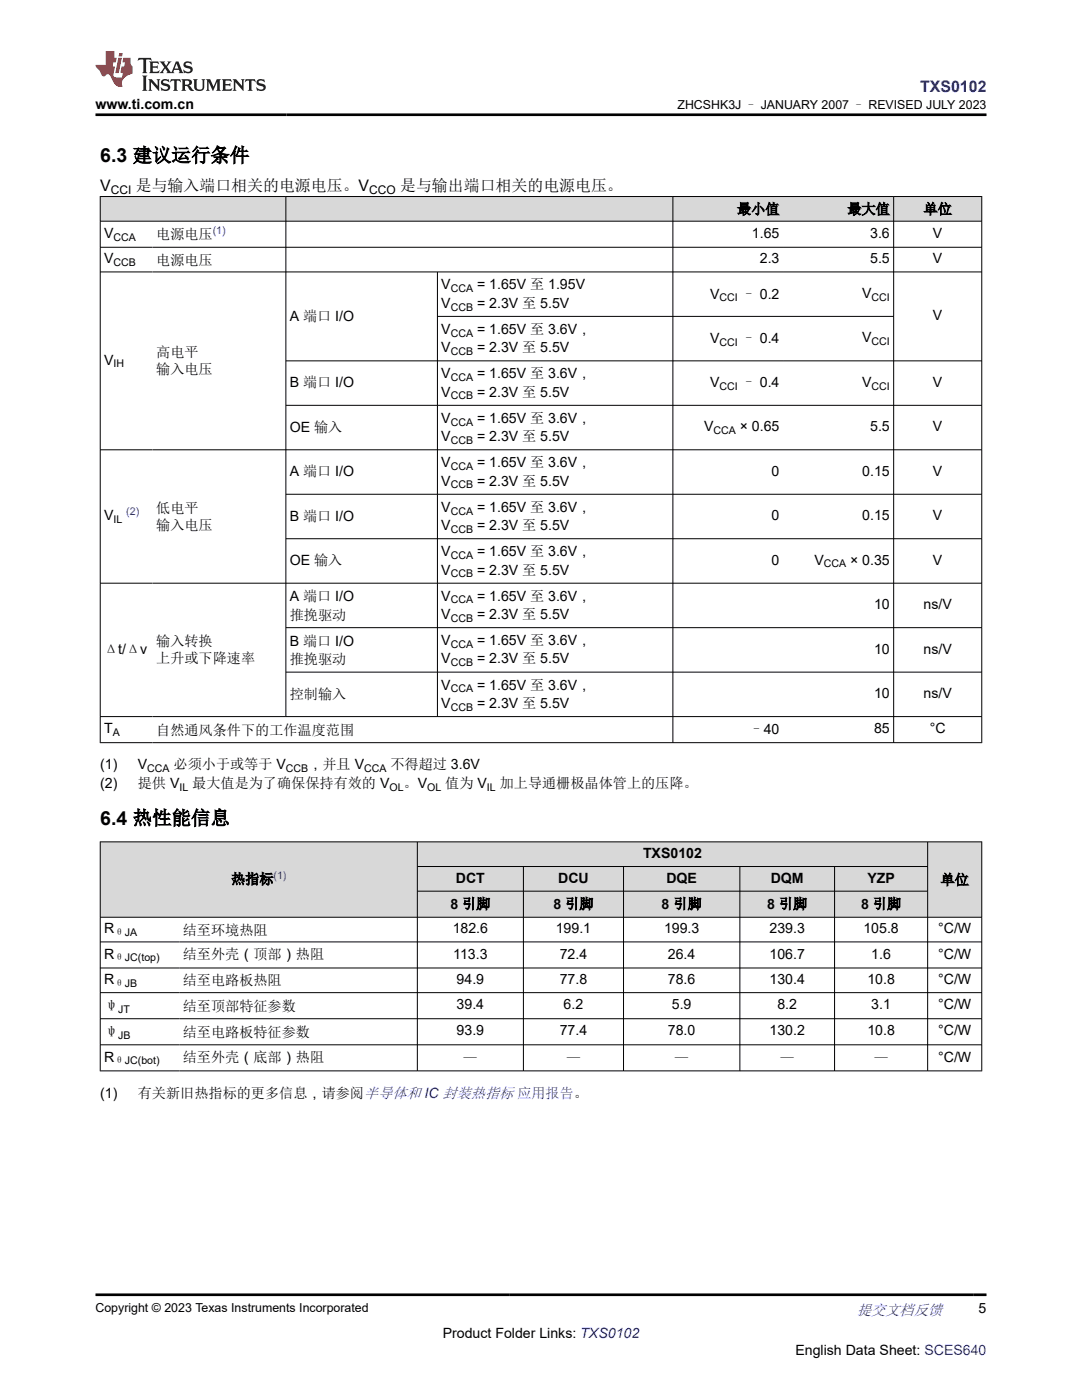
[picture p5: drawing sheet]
<svg xmlns="http://www.w3.org/2000/svg" width="216mm" height="279mm" viewBox="0 0 216 279" stroke-linecap="round" stroke-linejoin="round" font-family="sans-serif">
<g fill="#d8d8d8">
<path d="M20 39.2h175.9v4.9h-175.9z" fill-rule="evenodd"/>
<path d="M20.1 39.3h36.9v4.8h-36.9z" fill-rule="evenodd"/>
<path d="M57.1 39.3h77.1v4.8h-77.1z" fill-rule="evenodd"/>
<path d="M134.3 39.3h21.9v4.8h-21.9z" fill-rule="evenodd"/>
<path d="M156.2 39.3h22.1v4.8h-22.1z" fill-rule="evenodd"/>
<path d="M178.4 39.3h17.4v4.8h-17.4z" fill-rule="evenodd"/>
</g>
<g fill="none" stroke="#000" stroke-width=".2">
<path d="M19.9 39.2h176.1M20 39.2v109.1M57 39.2v103.9M134.3 39.2v109.1M178.3 39.2v109.1M195.9 39.2v109.1M19.9 44.1h176.1M19.9 49.3h176.1M19.9 54.3h176.1M87.3 54.3v88.8M57 72h139M87.3 63.1h91.1"/>
<path d="M57 80.9h139M57 98.6h139M196 89.8h-176.1M19.9 116.4h176.1M57 107.5h139M57 125.3h139M57 134.1h139M19.9 143h176.1M19.9 148.2h176.1"/>
</g>
<g fill="#d8d8d8">
<path d="M20 168h175.9v4.9h-175.9z" fill-rule="evenodd"/>
<path d="M20.1 168.1h63.1v14.9h-63.1z" fill-rule="evenodd"/>
<path d="M83.3 168.1h101.7v4.8h-101.7z" fill-rule="evenodd"/>
<path d="M185.2 168.1h10.6v14.9h-10.6z" fill-rule="evenodd"/>
<path d="M83.3 173h21.1v4.8h-21.1z" fill-rule="evenodd"/>
<path d="M104.5 173h19.9v4.8h-19.9z" fill-rule="evenodd"/>
<path d="M124.5 173h23.1v4.8h-23.1z" fill-rule="evenodd"/>
<path d="M147.7 173h18.8v4.8h-18.8z" fill-rule="evenodd"/>
<path d="M166.6 173h18.4v4.8h-18.4z" fill-rule="evenodd"/>
<path d="M83.3 177.9h21.1v5.1h-21.1z" fill-rule="evenodd"/>
<path d="M104.5 177.9h19.9v5.1h-19.9z" fill-rule="evenodd"/>
<path d="M124.5 177.9h23.1v5.1h-23.1z" fill-rule="evenodd"/>
<path d="M147.7 177.9h18.8v5.1h-18.8z" fill-rule="evenodd"/>
<path d="M166.6 177.9h18.4v5.1h-18.4z" fill-rule="evenodd"/>
</g>
<g fill="none" stroke="#000" stroke-width=".2">
<path d="M19.9 168h176.1M20 167.9v45.9M83.3 167.9v45.9M83.3 172.9h101.9M83.3 177.9h101.9M104.4 172.9v40.9M124.4 172.9v40.9M147.6 172.9v40.9M166.5 172.9v40.9M185.1 167.9v45.9M195.9 167.9v45.9M19.9 183.1h176.1"/>
<path d="M19.9 188h176.1M19.9 193.2h176.1M19.9 198.1h176.1M19.9 203.3h176.1M19.9 208.5h176.1M19.9 213.7h176.1"/>
</g>
<path d="M27.7 11.6l-.2 .5 .5-.2h.6v.1v2.2l-.2 .4h1l-.2-.4v-2.2v-.1h.5l.5 .2-.1-.5zM29.8 12.3l.2 .4v1.5l-.2 .4h1.9l.1-.6a1.08 1.08 0 0 1-1.3 .2v-.7h.6l.4 .2v-.7l-.4 .2h-.6v-.5l.2-.2a1 1 0 0 1 1 .3l-.1-.5zM31.8 12.3l1 1.1-1 1.2h.9l-.2-.2 .4-.8 .5 .8-.2 .2h1.6l-.2-.2 .1-.5h1l.1 .5-.1 .2h.9l-.2-.3-.8-2h-.5l-1 2.2-.8-1.1 .9-1.1h-.8l.2 .2-.5 .6-.3-.6 .1-.2zM35.2 12.7l.4 1h-.8zM36.8 12.4a.65 .65 0 0 0-.2 .7 .65 .65 0 0 0 .6 .5l.7 .1 .1 .3a.79 .79 0 0 1-.7 .4 .79 .79 0 0 1-.7-.5l.1 .7 .2-.1a.93 .93 0 0 0 1.1 .1 .93 .93 0 0 0 .4-1 1.46 1.46 0 0 0-1.2-.6l-.1-.3a1.09 1.09 0 0 1 1.2 .2l-.2-.6-.1 .1-.6-.2zM28.4 15.1l.2 .4v2.2l-.2 .4h1l-.2-.4v-2.2l.2-.4zM29.6 15.8l.2 .4v1.5l-.2 .4h.8l-.3-.4v-1.3l1.7 1.8v-2l.2-.4h-.8l.2 .2 .1 1.1-1.2-1.3zM32.3 15.9a.65 .65 0 0 0-.2 .8 .65 .65 0 0 0 .7 .4l.6 .2 .1 .2a.79 .79 0 0 1-.7 .4 .79 .79 0 0 1-.7-.5l.1 .7 .2-.1a.93 .93 0 0 0 1.1 .1 .93 .93 0 0 0 .4-.9 1.46 1.46 0 0 0-1.2-.6l-.1-.4a1.09 1.09 0 0 1 1.2 .2l-.2-.6-.1 .1-.6-.1zM34.1 15.8l-.1 .6a.63 .63 0 0 1 .7-.3l.1 1.6-.3 .4h1l-.2-.4v-1.6a.66 .66 0 0 1 .8 .3l-.1-.6zM36.2 15.8l.2 .4v1.5l-.2 .4h.9l-.2-.2v-.7h.5l.1 .2a.79 .79 0 0 0 1.2 .6l-1-.9a.61 .61 0 0 0 .6-.6 .61 .61 0 0 0-.5-.7zM36.9 16.1h.2a.47 .47 0 0 1 .5 .1 .47 .47 0 0 1 .1 .5l-.2 .1-.6 .1zM38.5 15.8l.2 .2a2.27 2.27 0 0 0 .4 2 1.04 1.04 0 0 0 1.7-.7v-1.3l.2-.2h-.8l.2 .4v1.1a.6 .6 0 0 1-.6 .6 .6 .6 0 0 1-.6-.6v-1.1l.3-.4zM41.1 15.8l.2 .4v1.5l-.2 .4h.7l-.2-.4v-1.4l.9 1.9 .8-1.9v1.4l-.2 .4h1l-.3-.4v-1.5l.3-.4h-.8l-.7 1.5-.7-1.5zM44.3 15.8l.2 .4v1.5l-.2 .4h1.9l.1-.6a1.09 1.09 0 0 1-1.3 .2v-.7h.6l.4 .2v-.6l-.4 .2h-.6v-.6l.2-.1a1.01 1.01 0 0 1 1 .3l-.1-.6zM46.4 15.8l.3 .4v1.5l-.3 .4h.8l-.2-.4v-1.3l1.6 1.8v-2l.2-.4h-.7l.2 .2v1.1l-1.2-1.3zM49 15.8l-.1 .6a.63 .63 0 0 1 .8-.3v1.6l-.3 .4h1l-.2-.4v-1.6a.66 .66 0 0 1 .8 .3l-.1-.6zM51.4 15.9a.65 .65 0 0 0-.2 .8 .65 .65 0 0 0 .6 .4l.6 .2 .2 .2a.79 .79 0 0 1-.8 .4 .79 .79 0 0 1-.6-.5l.1 .7 .2-.1a.93 .93 0 0 0 1 .1 .93 .93 0 0 0 .5-.9 1.46 1.46 0 0 0-1.3-.6l-.1-.4a1.09 1.09 0 0 1 1.3 .2l-.2-.6-.2 .1-.5-.1z" fill="#231f20"/>
<path d="M21.1 10.2v2.8h-2.1l.1 .3 .9 1a.95 .95 0 0 0 .9 .9 .59 .59 0 0 1 .6-.4 .59 .59 0 0 1 .5 .4l.4 .7a1.59 1.59 0 0 0 2.1 1.4 1.61 1.61 0 0 1 1-2.3l1-.3-.1-1.5a1.59 1.59 0 0 1-.4-1.7h-1.4l-.2 .9h.5l-.1 .9h-.5l-.2 1v.2l.4 .1-.2 .9h-.6a.73 .73 0 0 1-1.1-.7l.3-1.5h-.5l.2-.9h.5l.2-.9h-.5v-1.3zM23.6 11.5l-.6 3.1h.7l.6-3.1zM23.8 10.6l-.1 .6h.7l.1-.6z" fill="#ed1c24"/>
<path d="M19.1 22.9h177.8M19.1 258.4h177.8" fill="none" stroke="#000" stroke-width=".53"/>
<g font-size="3.9">
<text x="20" y="32.3">6.3 建议运行条件</text>
<text x="20" y="164.6">6.4 热性能信息</text>
</g>
<text font-size="3.2" fill="#00f" x="183.6" y="18.3">TXS0102</text>
<g font-size="3.2">
<text x="20" y="38.1">V</text>
<text x="27.1" y="38.1">是与输入端口相关的电源电压。V</text>
<text x="79.8" y="38.1">是与输出端口相关的电源电压。</text>
</g>
<text font-size="3" fill="#00f" x="171" y="262.4">提交文档反馈</text>
<g font-size="2.8">
<text x="19.1" y="21.7">www.ti.com.cn</text>
<text x="20.8" y="47.5">V</text>
<text x="31.2" y="47.6">电源电压</text>
<text x="147.1" y="42.7">最小值</text>
<text x="150" y="47.5">1.65</text>
<text x="169.1" y="42.7">最大值</text>
<text x="173.6" y="47.5">3.6</text>
<text x="184.3" y="42.7">单位</text>
<text x="186.2" y="47.5">V</text>
<text x="20.8" y="52.5">V</text>
<text x="31.2" y="52.8">电源电压</text>
<text x="151.6" y="52.5">2.3</text>
<text x="173.6" y="52.5">5.5</text>
<text x="186.2" y="52.5">V</text>
<text x="88.1" y="57.7">V</text>
<text x="95.2" y="57.7">= 1.65V 至 1.95V</text>
<text x="141.7" y="59.6">V</text>
<text x="148" y="59.6">– 0.2</text>
<text x="172" y="59.4">V</text>
<text x="57.8" y="64">A 端口 I/O</text>
<text x="88.1" y="61.4">V</text>
<text x="95.2" y="61.4">= 2.3V 至 5.5V</text>
<text x="186.2" y="63.9">V</text>
<text x="31.2" y="71.3">高电平</text>
<text x="88.1" y="66.6">V</text>
<text x="88.1" y="70.3">V</text>
<text x="95.2" y="66.6">= 1.65V 至 3.6V，</text>
<text x="95.2" y="70.3">= 2.3V 至 5.5V</text>
<text x="141.7" y="68.5">V</text>
<text x="148" y="68.5">– 0.4</text>
<text x="172" y="68.3">V</text>
<text x="20.8" y="72.7">V</text>
<text x="31.2" y="74.7">输入电压</text>
<text x="57.8" y="77.3">B 端口 I/O</text>
<text x="88.1" y="75.5">V</text>
<text x="95.2" y="75.5">= 1.65V 至 3.6V，</text>
<text x="141.7" y="77.3">V</text>
<text x="148" y="77.3">– 0.4</text>
<text x="172" y="77.2">V</text>
<text x="186.2" y="77.2">V</text>
<text x="88.1" y="79.2">V</text>
<text x="95.2" y="79.2">= 2.3V 至 5.5V</text>
<text x="57.8" y="86.2">OE 输入</text>
<text x="88.1" y="84.4">V</text>
<text x="88.1" y="88">V</text>
<text x="95.2" y="84.4">= 1.65V 至 3.6V，</text>
<text x="95.2" y="88">= 2.3V 至 5.5V</text>
<text x="140.5" y="86.1">V</text>
<text x="147.6" y="86.1">× 0.65</text>
<text x="173.6" y="86.1">5.5</text>
<text x="186.2" y="86.1">V</text>
<text x="57.8" y="95.1">A 端口 I/O</text>
<text x="88.1" y="93.2">V</text>
<text x="95.2" y="93.2">= 1.65V 至 3.6V，</text>
<text x="154" y="94.9">0</text>
<text x="172.1" y="94.9">0.15</text>
<text x="186.2" y="94.9">V</text>
<text x="88.1" y="96.9">V</text>
<text x="95.2" y="96.9">= 2.3V 至 5.5V</text>
<text x="20.8" y="103.8">V</text>
<text x="31.2" y="102.4">低电平</text>
<text x="31.2" y="105.8">输入电压</text>
<text x="57.8" y="104">B 端口 I/O</text>
<text x="88.1" y="102.1">V</text>
<text x="88.1" y="105.8">V</text>
<text x="95.2" y="102.1">= 1.65V 至 3.6V，</text>
<text x="95.2" y="105.8">= 2.3V 至 5.5V</text>
<text x="154" y="103.8">0</text>
<text x="172.1" y="103.8">0.15</text>
<text x="186.2" y="103.8">V</text>
<text x="57.8" y="112.8">OE 输入</text>
<text x="88.1" y="111">V</text>
<text x="95.2" y="111">= 1.65V 至 3.6V，</text>
<text x="154" y="112.7">0</text>
<text x="162.5" y="112.7">V</text>
<text x="169.6" y="112.7">× 0.35</text>
<text x="186.2" y="112.7">V</text>
<text x="88.1" y="119.9">V</text>
<text x="88.1" y="114.7">V</text>
<text x="95.2" y="119.9">= 1.65V 至 3.6V，</text>
<text x="95.2" y="114.7">= 2.3V 至 5.5V</text>
<text x="57.8" y="120">A 端口 I/O</text>
<text x="57.8" y="123.7">推挽驱动</text>
<text x="88.1" y="123.5">V</text>
<text x="95.2" y="123.5">= 2.3V 至 5.5V</text>
<text x="174.4" y="121.6">10</text>
<text x="184.3" y="121.6">ns/V</text>
<text x="20.8" y="130.6">Δt/Δv</text>
<text x="31.2" y="129">输入转换</text>
<text x="57.8" y="128.9">B 端口 I/O</text>
<text x="88.1" y="128.7">V</text>
<text x="95.2" y="128.7">= 1.65V 至 3.6V，</text>
<text x="174.4" y="130.4">10</text>
<text x="184.3" y="130.4">ns/V</text>
<text x="31.2" y="132.4">上升或下降速率</text>
<text x="57.8" y="132.5">推挽驱动</text>
<text x="88.1" y="137.6">V</text>
<text x="88.1" y="132.4">V</text>
<text x="95.2" y="137.6">= 1.65V 至 3.6V，</text>
<text x="95.2" y="132.4">= 2.3V 至 5.5V</text>
<text x="57.8" y="139.6">控制输入</text>
<text x="88.1" y="141.3">V</text>
<text x="95.2" y="141.3">= 2.3V 至 5.5V</text>
<text x="174.4" y="139.3">10</text>
<text x="184.3" y="139.3">ns/V</text>
<text x="20.8" y="146.3">T</text>
<text x="31.2" y="146.6">自然通风条件下的工作温度范围</text>
<text x="149.6" y="146.5">–40</text>
<text x="174.4" y="146.3">85</text>
<text x="185.5" y="146.3">°C</text>
<text x="20" y="153.6">(1)</text>
<text x="27.5" y="153.6">V</text>
<text x="34.6" y="153.6">必须小于或等于 V</text>
<text x="61.5" y="153.6">，并且 V</text>
<text x="77.9" y="153.6">不得超过 3.6V</text>
<text x="20" y="157.2">(2)</text>
<text x="27.5" y="157.2">提供 V</text>
<text x="38.4" y="157.2">最大值是为了确保保持有效的 V</text>
<text x="80.5" y="157.2">。V</text>
<text x="88.9" y="157.2">值为 V</text>
<text x="99.7" y="157.2">加上导通栅极晶体管上的压降。</text>
<text x="128.3" y="171.2">TXS0102</text>
<text x="46.1" y="176.4">热指标</text>
<text x="91" y="176.1">DCT</text>
<text x="111.4" y="176.1">DCU</text>
<text x="133" y="176.1">DQE</text>
<text x="153.8" y="176.1">DQM</text>
<text x="173.1" y="176.1">YZP</text>
<text x="187.7" y="176.5">单位</text>
<text x="89.9" y="181.3">8 引脚</text>
<text x="110.4" y="181.3">8 引脚</text>
<text x="132" y="181.3">8 引脚</text>
<text x="153.1" y="181.3">8 引脚</text>
<text x="171.8" y="181.3">8 引脚</text>
<text x="20.8" y="186.2">R</text>
<text x="20.8" y="191.3">R</text>
<text x="36.5" y="186.5">结至环境热阻</text>
<text x="36.5" y="191.5">结至外壳（顶部）热阻</text>
<text x="90.3" y="186.2">182.6</text>
<text x="90.4" y="191.3">113.3</text>
<text x="110.9" y="186.2">199.1</text>
<text x="111.7" y="191.3">72.4</text>
<text x="132.5" y="186.2">199.3</text>
<text x="133.3" y="191.3">26.4</text>
<text x="153.6" y="186.2">239.3</text>
<text x="153.6" y="191.3">106.7</text>
<text x="172.3" y="186.2">105.8</text>
<text x="173.9" y="191.3">1.6</text>
<text x="187.2" y="186.2">°C/W</text>
<text x="187.2" y="191.3">°C/W</text>
<text x="20.8" y="196.4">R</text>
<text x="36.5" y="196.7">结至电路板热阻</text>
<text x="91.1" y="196.4">94.9</text>
<text x="111.7" y="196.4">77.8</text>
<text x="133.3" y="196.4">78.6</text>
<text x="153.6" y="196.4">130.4</text>
<text x="173.1" y="196.4">10.8</text>
<text x="187.2" y="196.4">°C/W</text>
<text x="20.8" y="201.6">ψ</text>
<text x="36.5" y="201.7">结至顶部特征参数</text>
<text x="91.1" y="201.4">39.4</text>
<text x="112.5" y="201.4">6.2</text>
<text x="134.1" y="201.4">5.9</text>
<text x="155.1" y="201.4">8.2</text>
<text x="173.9" y="201.4">3.1</text>
<text x="187.2" y="201.4">°C/W</text>
<text x="20.8" y="206.8">ψ</text>
<text x="36.5" y="206.9">结至电路板特征参数</text>
<text x="91.1" y="206.6">93.9</text>
<text x="111.7" y="206.6">77.4</text>
<text x="133.3" y="206.6">78.0</text>
<text x="153.6" y="206.6">130.2</text>
<text x="173.1" y="206.6">10.8</text>
<text x="187.2" y="206.6">°C/W</text>
<text x="20.8" y="211.8">R</text>
<text x="36.5" y="212">结至外壳（底部）热阻</text>
<text x="92.4" y="212.1">—</text>
<text x="113" y="212.1">—</text>
<text x="134.6" y="212.1">—</text>
<text x="155.7" y="212.1">—</text>
<text x="174.4" y="212.1">—</text>
<text x="187.2" y="211.8">°C/W</text>
<text x="20" y="219.1">(1)</text>
<text x="27.5" y="219.1">有关新旧热指标的更多信息，请参阅半导体和 IC 封装热指标 应用报告。</text>
<text x="195.3" y="262.1">5</text>
<text x="88.3" y="266.9">Product Folder Links: TXS0102</text>
<text x="158.7" y="270.3">English Data Sheet: SCES640</text>
</g>
<g font-size="2.5">
<text x="135.2" y="21.8">ZHCSHK3J – JANUARY 2007 – REVISED JULY 2023</text>
<text x="19.1" y="261.8">Copyright © 2023 Texas Instruments Incorporated</text>
</g>
<g font-size="2.4">
<text x="22.1" y="38.7">CCI</text>
<text x="73.7" y="38.7">CCO</text>
</g>
<g font-size="2.1" fill="#00f">
<text x="42.5" y="46.7">(1)</text>
<text x="25.2" y="102.9">(2)</text>
<text x="54.6" y="175.5">(1)</text>
</g>
<g font-size="2.1">
<text x="22.6" y="48">CCA</text>
<text x="22.6" y="53.1">CCB</text>
<text x="89.9" y="58.3">CCA</text>
<text x="89.9" y="62">CCB</text>
<text x="143.6" y="60.1">CCI</text>
<text x="173.9" y="60">CCI</text>
<text x="89.9" y="67.2">CCA</text>
<text x="89.9" y="70.9">CCB</text>
<text x="143.6" y="69">CCI</text>
<text x="173.9" y="68.9">CCI</text>
<text x="22.6" y="73.3">IH</text>
<text x="89.9" y="76.1">CCA</text>
<text x="143.6" y="77.9">CCI</text>
<text x="173.9" y="77.8">CCI</text>
<text x="89.9" y="79.7">CCB</text>
<text x="89.9" y="84.9">CCA</text>
<text x="89.9" y="88.6">CCB</text>
<text x="142.4" y="86.6">CCA</text>
<text x="89.9" y="93.8">CCA</text>
<text x="89.9" y="97.5">CCB</text>
<text x="22.6" y="104.4">IL</text>
<text x="89.9" y="102.7">CCA</text>
<text x="89.9" y="106.4">CCB</text>
<text x="89.9" y="111.6">CCA</text>
<text x="164.4" y="113.2">CCA</text>
<text x="89.9" y="115.2">CCB</text>
<text x="89.9" y="120.4">CCA</text>
<text x="89.9" y="124.1">CCB</text>
<text x="89.9" y="129.3">CCA</text>
<text x="89.9" y="133">CCB</text>
<text x="89.9" y="138.2">CCA</text>
<text x="89.9" y="141.8">CCB</text>
<text x="22.5" y="146.9">A</text>
<text x="29.4" y="154.1">CCA</text>
<text x="57.1" y="154.1">CCB</text>
<text x="72.7" y="154.1">CCA</text>
<text x="35.8" y="157.8">IL</text>
<text x="77.7" y="157.8">OL</text>
<text x="85.2" y="157.8">OL</text>
<text x="97.2" y="157.8">IL</text>
<text x="22.8" y="186.8">θJA</text>
<text x="22.8" y="191.9">θJC(top)</text>
<text x="22.8" y="196.9">θJB</text>
<text x="23.6" y="202.1">JT</text>
<text x="23.6" y="207.3">JB</text>
<text x="22.8" y="212.4">θJC(bot)</text>
</g>
</svg>
